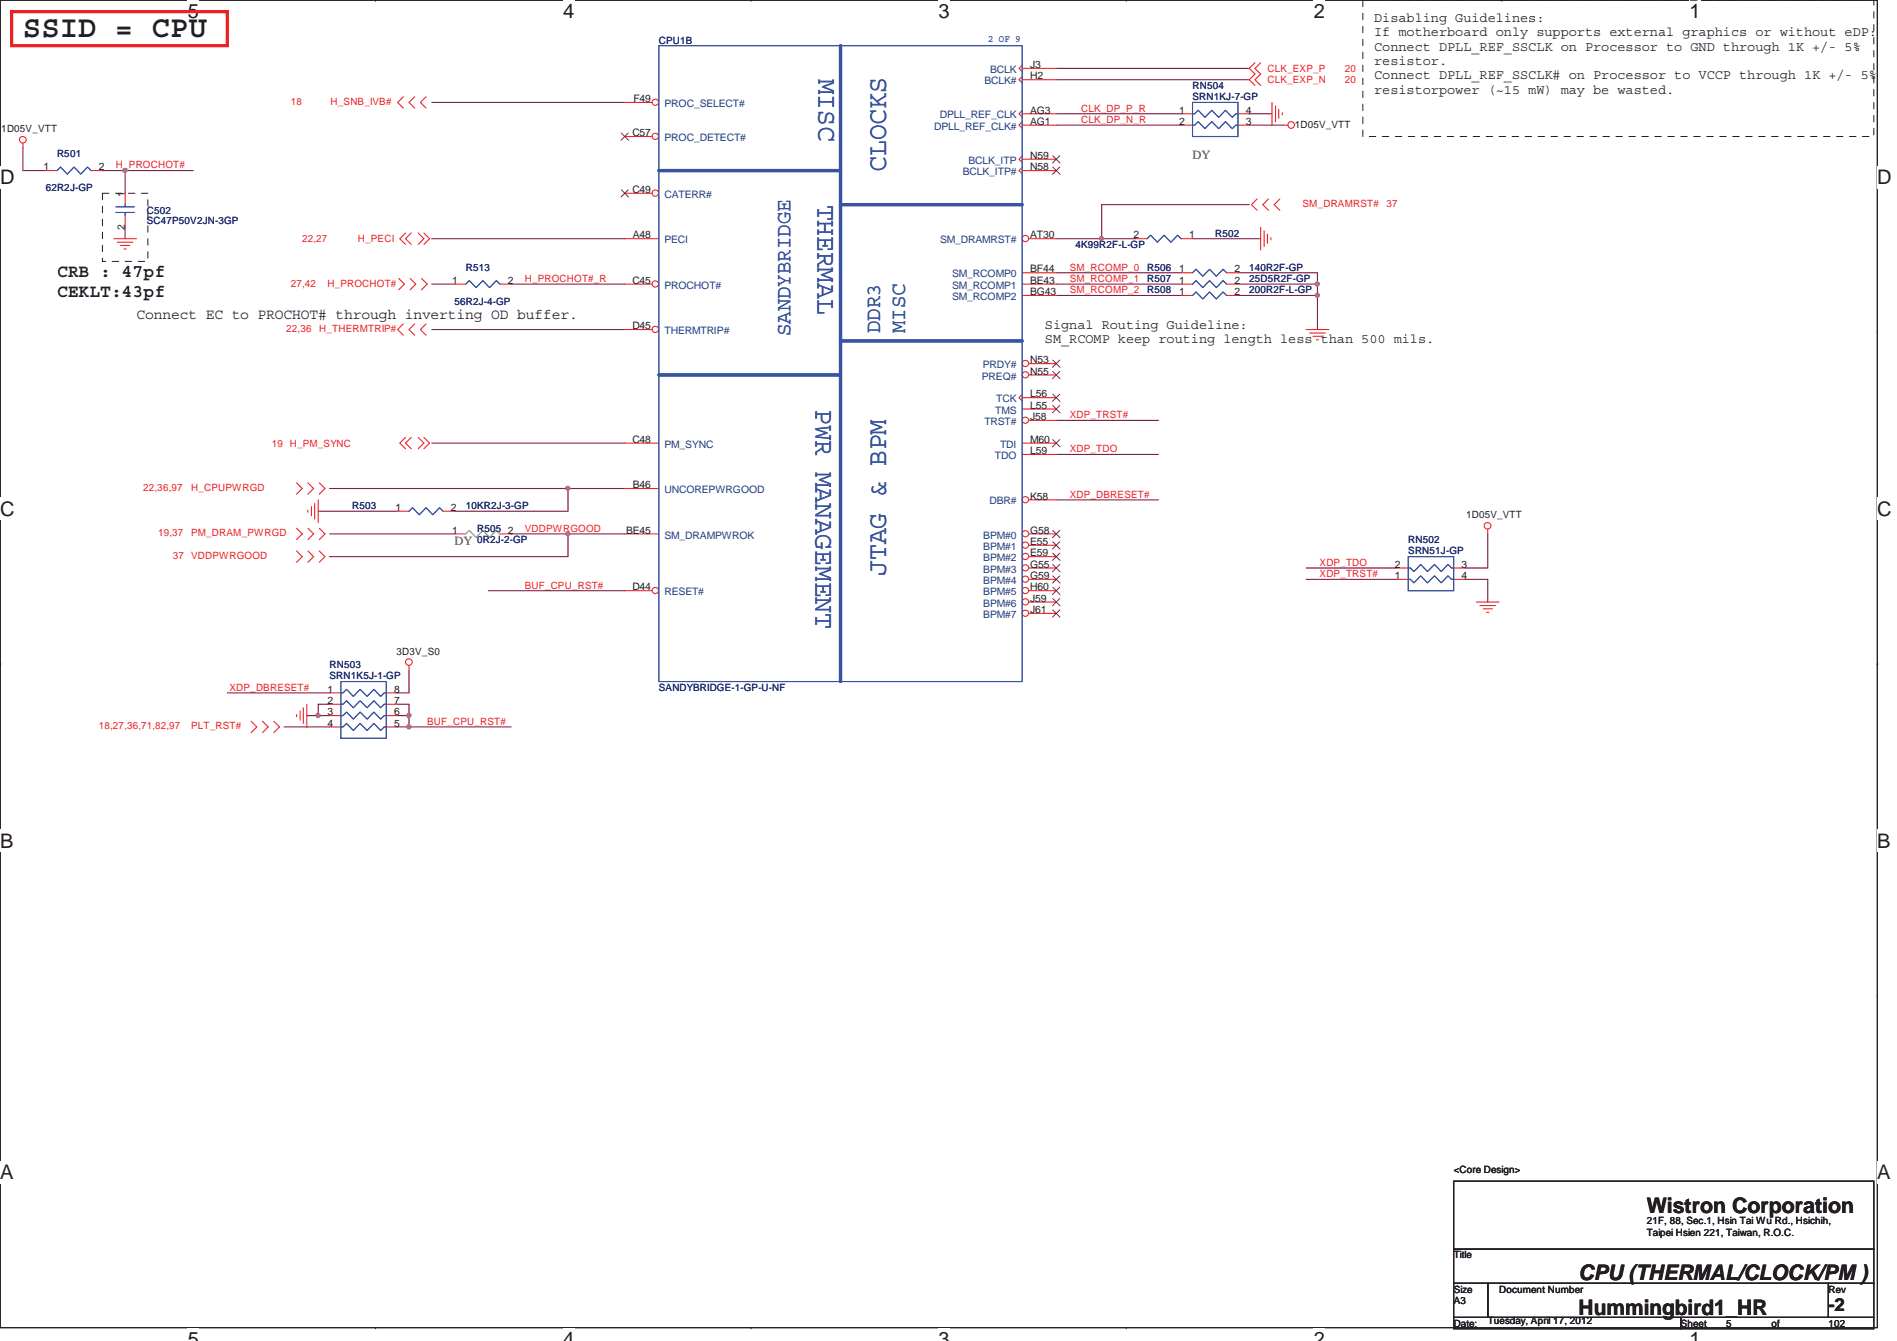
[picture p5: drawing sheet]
<svg xmlns="http://www.w3.org/2000/svg" width="297mm" height="210mm" viewBox="0 0 297 210" stroke-linecap="round" stroke-linejoin="round" font-family="sans-serif">
<path d="M0 0h294v207.9h-294z" fill="none" stroke="#231f20" stroke-width=".17"/>
<g fill="#fff">
<path d="M29.4 0h1.8v3.5h-1.8z"/>
<path d="M29.4 207.9h1.8v2h-1.8z"/>
</g>
<path d="M58.8 0h.1M58.8 207.9h.1" fill="none" stroke="#231f20" stroke-width=".17"/>
<g fill="#fff">
<path d="M88.2 0h1.7v3.5h-1.7z"/>
<path d="M88.2 207.9h1.7v2h-1.7z"/>
</g>
<path d="M117.6 0h.1M117.6 207.9h.1" fill="none" stroke="#231f20" stroke-width=".17"/>
<g fill="#fff">
<path d="M147 0h1.7v3.5h-1.7z"/>
<path d="M147 207.9h1.7v2h-1.7z"/>
</g>
<path d="M176.4 0h.1M176.4 207.9h.1" fill="none" stroke="#231f20" stroke-width=".17"/>
<g fill="#fff">
<path d="M205.7 0h1.8v3.5h-1.8z"/>
<path d="M205.7 207.9h1.8v2h-1.8z"/>
</g>
<path d="M235.2 0h.1M235.2 207.9h.1" fill="none" stroke="#231f20" stroke-width=".17"/>
<g fill="#fff">
<path d="M264.5 0h1.8v3.5h-1.8z"/>
<path d="M264.5 207.9h1.8v2h-1.8z"/>
<path d="M0 26h2.3v3.5h-2.3z"/>
<path d="M294 26h2.2v3.5h-2.2z"/>
<path d="M0 77.9h2.3v3.5h-2.3z"/>
<path d="M294 77.9h2.2v3.5h-2.2z"/>
</g>
<path d="M0 52h.1M294 52h.1" fill="none" stroke="#231f20" stroke-width=".17"/>
<g fill="#fff">
<path d="M0 129.9h2.1v3.5h-2.1z"/>
<path d="M294 129.9h2v3.5h-2z"/>
</g>
<path d="M0 104h.1M294 104h.1" fill="none" stroke="#231f20" stroke-width=".17"/>
<path d="M0 104h.1" fill="none" stroke="#231f20" stroke-width=".16"/>
<path d="M294 104h.1" fill="none" stroke="#231f20" stroke-width=".16"/>
<g fill="#fff">
<path d="M0 181.9h2.1v3.4h-2.1z"/>
<path d="M294 181.9h2v3.4h-2z"/>
</g>
<path d="M0 155.9h.1M294 155.9h.1" fill="none" stroke="#231f20" stroke-width=".17"/>
<path d="M67.6 69.4h30.2M51.6 83.6h19.6M88.9 83.6h8.9" fill="none" stroke="#7f1442" stroke-width=".17"/>
<circle cx="88.9" cy="83.6" r=".32" fill="#b9529f"/>
<circle cx="88.9" cy="83.6" r=".32" fill="none" stroke="#b9529f" stroke-width=".17"/>
<path d="M67.6 37.4h30.2M67.6 44.5h3.6M67.6 51.6h30.2M165.4 42.7h19.6M165.4 44.5h19.6M165.4 46.3h19.6M193.8 42.7h12.5v1.8h-12.5M193.8 46.3h12.5v5.3" fill="none" stroke="#7f1442" stroke-width=".17"/>
<circle cx="206.3" cy="46.2" r=".32" fill="#b9529f"/>
<circle cx="206.3" cy="46.2" r=".32" fill="none" stroke="#b9529f" stroke-width=".17"/>
<path d="M206.3 44.5v1.8" fill="none" stroke="#7f1442" stroke-width=".17"/>
<circle cx="206.3" cy="44.5" r=".32" fill="#b9529f"/>
<circle cx="206.3" cy="44.5" r=".32" fill="none" stroke="#b9529f" stroke-width=".17"/>
<path d="M165.4 10.7h30.2M165.4 12.5h30.2M3.6 23.2v3.5h3.6M19.6 35.6v1.8M30.3 26.7h-10.7v3.6M80 44.5h17.8M80 83.6h8.9v3.6h-37.3" fill="none" stroke="#7f1442" stroke-width=".17"/>
<circle cx="19.6" cy="26.7" r=".32" fill="#b9529f"/>
<circle cx="19.6" cy="26.7" r=".32" fill="none" stroke="#b9529f" stroke-width=".17"/>
<path d="M67.6 16h30.2M16 26.7h3.6M97.8 76.5h-8.9v3.5M165.4 65.8h16M165.4 71.2h16M165.4 78.3h16M49.8 80h12.5" fill="none" stroke="#7f1442" stroke-width=".17"/>
<circle cx="88.9" cy="76.5" r=".32" fill="#b9529f"/>
<circle cx="88.9" cy="76.5" r=".32" fill="none" stroke="#b9529f" stroke-width=".17"/>
<path d="M172.5 32v5.4h5.3M186.7 37.4h10.7M51.6 76.5h37.3M71.2 80h17.7M76.5 92.5h21.3" fill="none" stroke="#7f1442" stroke-width=".17"/>
<circle cx="172.5" cy="37.4" r=".32" fill="#b9529f"/>
<circle cx="172.5" cy="37.4" r=".32" fill="none" stroke="#b9529f" stroke-width=".17"/>
<path d="M165.4 37.4h7.1M172.5 32h23.1M35.6 108.5h16M64 113.8h16" fill="none" stroke="#7f1442" stroke-width=".17"/>
<circle cx="64" cy="113.8" r=".32" fill="#b9529f"/>
<circle cx="64" cy="113.8" r=".32" fill="none" stroke="#b9529f" stroke-width=".17"/>
<path d="M48 112.1h1.8" fill="none" stroke="#7f1442" stroke-width=".17"/>
<circle cx="49.8" cy="112" r=".32" fill="#b9529f"/>
<circle cx="49.8" cy="112" r=".32" fill="none" stroke="#b9529f" stroke-width=".17"/>
<path d="M44.5 113.8h7.1M51.6 110.3h-1.8v1.8h1.8M62.3 110.3h1.7v3.5h-1.7M64 104.9v3.6h-1.7" fill="none" stroke="#7f1442" stroke-width=".17"/>
<circle cx="64" cy="112" r=".32" fill="#b9529f"/>
<circle cx="64" cy="112" r=".32" fill="none" stroke="#b9529f" stroke-width=".17"/>
<path d="M165.4 17.8h19.6M165.4 19.6h19.6M195.6 19.6h5.4M195.6 17.8h3.6M204.5 88.9h14.2M204.5 90.7h14.2M229.4 90.7h3.6v3.6M233 83.6v5.3h-3.6M62.3 112.1h1.7" fill="none" stroke="#7f1442" stroke-width=".17"/>
<g fill="none" stroke="#ed2024" stroke-width=".17">
<path d="M63.2 15.2l-.9 .8 .9 .9M64.9 15.2l-.9 .8 .9 .9M66.7 15.2l-.9 .8 .9 .9M185 17.8h1.7M185 19.6h1.7M193.8 17.8h1.8M193.8 19.6h1.8M196.5 9.8l-.9 .9 .9 .9-.9 .9 .9 .9M197.4 9.8l-.9 .9 .9 .9-.9 .9 .9 .9M199.2 16v3.6M199.7 16.6v2.4M200.2 17.1v1.4"/>
<path d="M200.8 17.6v.4M201 19.6h.7M3.6 22.4v.8M7.2 26.7h1.7M14.3 26.7h1.7M17.8 37.4h3.6M18.4 37.9h2.4M18.9 38.4h1.4M19.4 39h.4M63.5 36.5l-.9 .9 .9 .9M64.4 36.5l-.9 .9 .9 .9M65.5 36.5l.9 .9-.9 .9"/>
<path d="M66.4 36.5l.9 .9-.9 .9M177.8 37.4h1.8M185 37.4h1.7M196.8 31.2l-.8 .8 .8 .9M197.4 35.6v3.6M197.9 36.1v2.5M198.5 36.7v1.4M198.6 31.2l-.9 .8 .9 .9M199 37.2v.3M200.4 31.2l-.9 .8 .9 .9M62.4 43.6l.9 .9-.9 .9M63.2 50.7l-.9 .9 .9 .9"/>
<path d="M64.2 43.6l.9 .9-.9 .9M64.9 50.7l-.9 .9 .9 .9M66 43.6l.9 .9-.9 .9M66.7 50.7l-.9 .9 .9 .9M160.1 46.3h5.3M160.1 44.5h5.3M185 46.3h1.7M185 42.7h1.7M185 44.5h1.7M192.1 46.3h1.7M192.1 42.7h1.7M192.1 44.5h1.7"/>
<path d="M204.5 51.6h3.6M205.1 52.2h2.4M205.6 52.7h1.4M206.1 53.2h.4M46.4 75.6l.9 .9-.9 .9M48.2 79.9v.3M48.2 75.6l.9 .9-.9 .9M48.8 79.3v1.5M49.3 78.8v2.5M49.8 78.3v3.5M50 75.6l.9 .9-.9 .9M63.5 68.5l-.9 .9 .9 .9"/>
<path d="M64.4 68.5l-.9 .9 .9 .9M65.5 68.5l.9 .9-.9 .9M66.4 68.5l.9 .9-.9 .9M46.4 82.7l.9 .9-.9 .9M46.4 86.3l.9 .9-.9 .8M48.2 82.7l.9 .9-.9 .9M48.2 86.3l.9 .9-.9 .8M50 82.7l.9 .9-.9 .9M50 86.3l.9 .9-.9 .8M62.3 80h1.7M69.4 80h1.8M71.2 83.6h1.7"/>
<path d="M78.3 83.6h1.7M218.7 90.7h1.8M218.7 88.9h1.8M227.6 90.7h1.8M227.6 88.9h1.8M231.2 94.3h3.5M231.7 94.8h2.5M232.2 95.3h1.5M232.8 95.9h.3M233 82.9v.7M39.3 112.9l.9 .9-.9 .9M41.1 112.9l.9 .9-.9 .9"/>
<path d="M42.9 112.9l.9 .9-.9 .9M46.4 111.9v.3M47 111.3v1.5M47.5 110.8v2.5M48 110.3v3.5M51.6 108.5h1.8M51.6 110.3h1.8M51.6 112.1h1.8M51.6 113.8h1.8M60.5 108.5h1.8M60.5 110.3h1.8M60.5 112.1h1.8"/>
<path d="M60.5 113.8h1.8M64 104.2v.7"/>
<circle cx="202.2" cy="19.6" r=".52"/>
<circle cx="3.6" cy="21.9" r=".52"/>
<circle cx="232.9" cy="82.3" r=".52"/>
<circle cx="64" cy="103.7" r=".52"/>
</g>
<path d="M227.6 185h65.8v10.6h-65.8zM227.6 195.6h65.8v5.4h-65.8zM227.6 201h5.4v5.3h-5.4zM227.6 206.3h35.6v1.8h-35.6zM233 201h53.3v5.3h-53.3zM263.2 206.3h30.2v1.8h-30.2zM286.3 201h7.1v5.3h-7.1z" fill="none" stroke="#231f20" stroke-width=".17"/>
<path d="M1.8 1.8h33.8v5.4h-33.8z" fill="none" stroke="#ed2024" stroke-width=".51"/>
<path d="M213.4 0h80v21.4h-80zM16 30.3h7.2v10.6h-7.2z" fill="none" stroke="#231f20" stroke-width=".16" stroke-dasharray="1 1 1 1 1 1 1 1"/>
<g fill="none" stroke="#3953a4" stroke-width=".17">
<path d="M186.7 19.6h.4l.5-.6 1.1 1.1 1-1.1 1.1 1.1 1.1-1.1 1.1 1.1 .5-.5h.3M186.7 16h7.1v5.4h-7.1zM186.7 17.8h.4l.5-.5 1.1 1.1 1-1.1 1.1 1.1 1.1-1.1 1.1 1.1 .5-.6h.3M8.9 26.7l.6-.5 1 1.1 1.1-1.1 1.1 1.1 1-1.1 .6 .5M179.6 37.4l.6-.6 1 1.1 1.1-1.1 1 1.1 1.1-1.1 .6 .6M186.7 46.3l.6-.6 1 1.1 1.1-1.1 1.1 1.1 1-1.1 .6 .6M186.7 42.7l.6-.5 1 1.1 1.1-1.1 1.1 1.1 1-1.1 .6 .5M186.7 44.5l.6-.6 1 1.1 1.1-1.1 1.1 1.1 1-1.1 .6 .6M64 80l.6-.5 1.1 1.1 1-1.1 1.1 1.1 1-1.1 .6 .5M220.5 88.9h.3l.6 .6 1.1-1.1 1 1.1 1.1-1.1 1.1 1.1 1-1.1 .6 .5h.3M220.5 87.2h7.1v5.3h-7.1zM220.5 90.7h.3l.6 .6 1.1-1.1 1 1.1 1.1-1.1 1.1 1.1 1-1.1 .6 .5h.3"/>
<path d="M53.4 108.5h.3l.6-.6 1 1.1 1.1-1.1 1.1 1.1 1-1.1 1.1 1.1 .6-.5h.3M53.4 112.1h.3l.6-.6 1 1.1 1.1-1.1 1.1 1.1 1-1.1 1.1 1.1 .6-.5h.3M53.4 106.7h7.1v8.9h-7.1zM53.4 110.3h.3l.6-.6 1 1.1 1.1-1.1 1.1 1.1 1-1.1 1.1 1.1 .6-.5h.3M53.4 113.8h.3l.6-.5 1 1.1 1.1-1.1 1.1 1.1 1-1.1 1.1 1.1 .6-.6h.3"/>
</g>
<path d="M72.9 83.6l.6-.5 1 1.1 1.1-1.1 1.1 1.1 1-1.1 .6 .5" fill="none" stroke="#98cc70" stroke-width=".17"/>
<circle cx="160.6" cy="37.4" r=".5" fill="#fff"/>
<g fill="none" stroke="#ed2024" stroke-width=".17">
<path d="M160.1 12l-.5 .5 .5 .5M160.1 10.2l-.5 .5 .5 .5M160.1 19.1l-.5 .5 .5 .5M160.1 17.3l-.5 .5 .5 .5M160.1 12.5h5.3M160.1 10.7h5.3M160.1 19.6h5.3M160.1 17.8h5.3M161.1 37.4h4.3M160.1 42.7h5.3"/>
<circle cx="160.6" cy="37.4" r=".5"/>
</g>
<circle cx="102.6" cy="30.2" r=".5" fill="#fff"/>
<g fill="none" stroke="#ed2024" stroke-width=".17">
<path d="M97.8 37.4h5.4M97.8 30.3h4.3"/>
<circle cx="102.6" cy="30.2" r=".5"/>
</g>
<path d="M97.3 29.7l1.1 1.2M98.4 29.7l-1.2 1.2" fill="none" stroke="#7f421c" stroke-width=".16"/>
<circle cx="102.6" cy="44.5" r=".5" fill="#fff"/>
<g fill="none" stroke="#ed2024" stroke-width=".17">
<path d="M97.8 44.5h4.3"/>
<circle cx="102.6" cy="44.5" r=".5"/>
</g>
<circle cx="102.6" cy="51.6" r=".5" fill="#fff"/>
<g fill="none" stroke="#ed2024" stroke-width=".17">
<path d="M97.8 51.6h4.3M97.8 83.6h5.4"/>
<circle cx="102.6" cy="51.6" r=".5"/>
</g>
<circle cx="102.6" cy="92.5" r=".5" fill="#fff"/>
<g fill="none" stroke="#ed2024" stroke-width=".17">
<path d="M97.8 92.5h4.3"/>
<circle cx="102.6" cy="92.5" r=".5"/>
</g>
<circle cx="160.6" cy="56.9" r=".5" fill="#fff"/>
<g fill="none" stroke="#ed2024" stroke-width=".17">
<path d="M161.1 56.9h4.3"/>
<circle cx="160.6" cy="56.9" r=".5"/>
</g>
<path d="M164.8 56.4l1.2 1.1M165.9 56.4l-1.1 1.1" fill="none" stroke="#7f421c" stroke-width=".16"/>
<circle cx="160.6" cy="58.7" r=".5" fill="#fff"/>
<g fill="none" stroke="#ed2024" stroke-width=".17">
<path d="M161.1 58.7h4.3M160.1 61.8l-.5 .5 .5 .5M160.1 62.3h5.3M160.1 64h5.3"/>
<circle cx="160.6" cy="58.7" r=".5"/>
</g>
<path d="M164.8 58.2l1.2 1.1M165.9 58.2l-1.1 1.1M164.8 61.7l1.2 1.2M164.8 63.5l1.2 1.1M165.9 61.7l-1.1 1.2M165.9 63.5l-1.1 1.1" fill="none" stroke="#7f421c" stroke-width=".16"/>
<circle cx="160.6" cy="65.8" r=".5" fill="#fff"/>
<g fill="none" stroke="#ed2024" stroke-width=".17">
<path d="M160.1 69.4h5.3M160.1 71.2h5.3M161.1 65.8h4.3"/>
<circle cx="160.6" cy="65.8" r=".5"/>
</g>
<path d="M164.8 68.8l1.2 1.2M165.9 68.8l-1.1 1.2" fill="none" stroke="#7f421c" stroke-width=".16"/>
<circle cx="160.6" cy="78.2" r=".5" fill="#fff"/>
<g fill="none" stroke="#ed2024" stroke-width=".17">
<path d="M161.1 78.3h4.3"/>
<circle cx="160.6" cy="78.2" r=".5"/>
</g>
<circle cx="160.6" cy="83.6" r=".5" fill="#fff"/>
<g fill="none" stroke="#ed2024" stroke-width=".17">
<path d="M161.1 83.6h4.3"/>
<circle cx="160.6" cy="83.6" r=".5"/>
</g>
<path d="M164.8 83.1l1.2 1.1M165.9 83.1l-1.1 1.1" fill="none" stroke="#7f421c" stroke-width=".16"/>
<circle cx="160.6" cy="85.4" r=".5" fill="#fff"/>
<g fill="none" stroke="#ed2024" stroke-width=".17">
<path d="M161.1 85.4h4.3"/>
<circle cx="160.6" cy="85.4" r=".5"/>
</g>
<path d="M164.8 84.8l1.2 1.2M165.9 84.8l-1.1 1.2" fill="none" stroke="#7f421c" stroke-width=".16"/>
<circle cx="160.6" cy="87.1" r=".5" fill="#fff"/>
<g fill="none" stroke="#ed2024" stroke-width=".17">
<path d="M161.1 87.2h4.3"/>
<circle cx="160.6" cy="87.1" r=".5"/>
</g>
<path d="M164.8 86.6l1.2 1.2M165.9 86.6l-1.1 1.2" fill="none" stroke="#7f421c" stroke-width=".16"/>
<circle cx="160.6" cy="88.9" r=".5" fill="#fff"/>
<g fill="none" stroke="#ed2024" stroke-width=".17">
<path d="M161.1 88.9h4.3"/>
<circle cx="160.6" cy="88.9" r=".5"/>
</g>
<path d="M164.8 88.4l1.2 1.1M165.9 88.4l-1.1 1.1" fill="none" stroke="#7f421c" stroke-width=".16"/>
<circle cx="160.6" cy="90.7" r=".5" fill="#fff"/>
<g fill="none" stroke="#ed2024" stroke-width=".17">
<path d="M161.1 90.7h4.3"/>
<circle cx="160.6" cy="90.7" r=".5"/>
</g>
<path d="M164.8 90.2l1.2 1.1M165.9 90.2l-1.1 1.1" fill="none" stroke="#7f421c" stroke-width=".16"/>
<circle cx="160.6" cy="92.5" r=".5" fill="#fff"/>
<g fill="none" stroke="#ed2024" stroke-width=".17">
<path d="M161.1 92.5h4.3"/>
<circle cx="160.6" cy="92.5" r=".5"/>
</g>
<path d="M164.8 91.9l1.2 1.2M165.9 91.9l-1.1 1.2" fill="none" stroke="#7f421c" stroke-width=".16"/>
<circle cx="160.6" cy="94.2" r=".5" fill="#fff"/>
<g fill="none" stroke="#ed2024" stroke-width=".17">
<path d="M161.1 94.3h4.3"/>
<circle cx="160.6" cy="94.2" r=".5"/>
</g>
<path d="M164.8 93.7l1.2 1.2M165.9 93.7l-1.1 1.2" fill="none" stroke="#7f421c" stroke-width=".16"/>
<circle cx="160.6" cy="96" r=".5" fill="#fff"/>
<g fill="none" stroke="#ed2024" stroke-width=".17">
<path d="M97.8 69.4h5.4M161.1 96.1h4.3"/>
<circle cx="160.6" cy="96" r=".5"/>
</g>
<path d="M164.8 95.5l1.2 1.1M165.9 95.5l-1.1 1.1" fill="none" stroke="#7f421c" stroke-width=".16"/>
<circle cx="102.6" cy="21.3" r=".5" fill="#fff"/>
<g fill="none" stroke="#ed2024" stroke-width=".17">
<path d="M97.8 21.4h4.3"/>
<circle cx="102.6" cy="21.3" r=".5"/>
</g>
<path d="M97.3 20.8l1.1 1.2M98.4 20.8l-1.2 1.2" fill="none" stroke="#7f421c" stroke-width=".16"/>
<circle cx="102.6" cy="16" r=".5" fill="#fff"/>
<g fill="none" stroke="#ed2024" stroke-width=".17">
<path d="M97.8 16h4.3M19.6 30.3v1.7M19.6 33.8v1.8M160.1 24.4l-.5 .5 .5 .5M160.1 26.2l-.5 .5 .5 .5M160.1 24.9h5.3M160.1 26.7h5.3M71.2 44.5h1.7M78.3 44.5h1.7M97.8 76.5h5.4"/>
<circle cx="102.6" cy="16" r=".5"/>
</g>
<path d="M164.8 24.4l1.2 1.1M164.8 26.2l1.2 1.1M165.9 24.4l-1.1 1.1M165.9 26.2l-1.1 1.1" fill="none" stroke="#7f421c" stroke-width=".16"/>
<path d="M103.2 7.2h56.9v99.5h-56.9zM18.2 32.4h2.8M18.2 33.3h2.8M19.6 32v.4M19.6 33.3v.5M72.9 44.5l.6-.6 1 1.1 1.1-1.1 1.1 1.1 1-1.1 .6 .6" fill="none" stroke="#3953a4" stroke-width=".17"/>
<path d="M131.6 7.2v99.5M103.2 26.7h28.4M131.6 32h28.5M103.2 58.7h28.4M131.6 53.4h28.5" fill="none" stroke="#3953a4" stroke-width=".51"/>
<circle cx="88.9" cy="83.6" r=".32" fill="#b9529f"/>
<circle cx="88.9" cy="83.6" r=".32" fill="none" stroke="#b9529f" stroke-width=".17"/>
<circle cx="206.3" cy="46.2" r=".32" fill="#b9529f"/>
<circle cx="206.3" cy="46.2" r=".32" fill="none" stroke="#b9529f" stroke-width=".17"/>
<circle cx="206.3" cy="44.5" r=".32" fill="#b9529f"/>
<circle cx="206.3" cy="44.5" r=".32" fill="none" stroke="#b9529f" stroke-width=".17"/>
<circle cx="19.6" cy="26.7" r=".32" fill="#b9529f"/>
<circle cx="19.6" cy="26.7" r=".32" fill="none" stroke="#b9529f" stroke-width=".17"/>
<circle cx="88.9" cy="76.5" r=".32" fill="#b9529f"/>
<circle cx="88.9" cy="76.5" r=".32" fill="none" stroke="#b9529f" stroke-width=".17"/>
<circle cx="172.5" cy="37.4" r=".32" fill="#b9529f"/>
<circle cx="172.5" cy="37.4" r=".32" fill="none" stroke="#b9529f" stroke-width=".17"/>
<circle cx="64" cy="113.8" r=".32" fill="#b9529f"/>
<circle cx="64" cy="113.8" r=".32" fill="none" stroke="#b9529f" stroke-width=".17"/>
<circle cx="49.8" cy="112" r=".32" fill="#b9529f"/>
<circle cx="49.8" cy="112" r=".32" fill="none" stroke="#b9529f" stroke-width=".17"/>
<circle cx="64" cy="112" r=".32" fill="#b9529f"/>
<circle cx="64" cy="112" r=".32" fill="none" stroke="#b9529f" stroke-width=".17"/>
<text font-size="4.8" fill="#231f20" x="3.6" y="5.8">SSID = CPU</text>
<g font-size="4.2" fill="#3953a4">
<text x="128.2" y="12.3" transform="rotate(90 128.2 12.3)">MISC</text>
<text x="138.8" y="26.9" transform="rotate(-90 138.8 26.9)">CLOCKS</text>
<text x="128" y="32" transform="rotate(90 128 32)">THERMAL</text>
<text x="127.7" y="64" transform="rotate(90 127.7 64)">PWR MANAGEMENT</text>
<text x="138.8" y="90.2" transform="rotate(-90 138.8 90.2)">JTAG &amp; BPM</text>
</g>
<g font-size="3.3" fill="#3953a4">
<text x="123.8" y="52.7" transform="rotate(-90 123.8 52.7)">SANDYBRIDGE</text>
<text x="137.8" y="52.2" transform="rotate(-90 137.8 52.2)">DDR3</text>
<text x="141.7" y="52.2" transform="rotate(-90 141.7 52.2)">MISC</text>
</g>
<g font-size="3.3" fill="#231f20">
<text x="257.8" y="189.9">Wistron Corporation</text>
<text x="247.2" y="200.4">CPU (THERMAL/CLOCK/PM )</text>
<text x="247.2" y="205.9">Hummingbird1_HR</text>
</g>
<g font-size="3.1" fill="#231f20">
<text x="29.4" y="2.8">5</text>
<text x="88.2" y="2.8">4</text>
<text x="147" y="2.8">3</text>
<text x="205.7" y="2.8">2</text>
<text x="264.5" y="2.8">1</text>
<text x="0" y="28.8">D</text>
<text x="294" y="28.8">D</text>
<text x="0" y="80.7">C</text>
<text x="294" y="80.7">C</text>
<text x="0" y="132.7">B</text>
<text x="294" y="132.7">B</text>
<text x="0" y="184.7">A</text>
<text x="294" y="184.7">A</text>
<text x="29.4" y="210.7">5</text>
<text x="88.2" y="210.7">4</text>
<text x="147" y="210.7">3</text>
<text x="205.7" y="210.7">2</text>
<text x="264.5" y="210.7">1</text>
</g>
<g font-size="2.8" fill="#231f20">
<text x="8.9" y="43.3">CRB : 47pf</text>
<text x="8.9" y="46.5">CEKLT:43pf</text>
<text x="286.3" y="205.4">-2</text>
</g>
<text font-size="2.3" fill="#231f20" x="21.4" y="49.9">Connect EC to PROCHOT# through inverting OD buffer.</text>
<g font-size="2.1" fill="#231f20">
<text x="215.2" y="3.5">Disabling Guidelines:</text>
<text x="215.2" y="5.7">If motherboard only supports external graphics or without eDP:</text>
<text x="215.2" y="8">Connect DPLL_REF_SSCLK on Processor to GND through 1K +/- 5%</text>
<text x="215.2" y="10.2">resistor.</text>
<text x="215.2" y="12.4">Connect DPLL_REF_SSCLK# on Processor to VCCP through 1K +/- 5%</text>
<text x="215.2" y="14.7">resistorpower (~15 mW) may be wasted.</text>
<text x="163.6" y="51.5">Signal Routing Guideline:</text>
<text x="163.6" y="53.7">SM_RCOMP keep routing length less than 500 mils.</text>
</g>
<g font-size="1.9" fill="#69bd45">
<text x="186.7" y="24.9">DY</text>
<text x="71.2" y="85.4">DY</text>
</g>
<g font-size="1.6" fill="#282973">
<text x="103.2" y="6.8">CPU1B</text>
<text x="186.7" y="13.9">RN504</text>
<text x="186.7" y="15.7">SRN1KJ-7-GP</text>
<text x="7.2" y="29.9">62R2J-GP</text>
<text x="8.9" y="24.6">R501</text>
<text x="23" y="33.5">C502</text>
<text x="23" y="35.1">SC47P50V2JN-3GP</text>
<text x="168.4" y="38.8">4K99R2F-L-GP</text>
<text x="190.3" y="37">R502</text>
<text x="71.2" y="47.7">56R2J-4-GP</text>
<text x="72.9" y="42.4">R513</text>
<text x="179.6" y="45.9">R508</text>
<text x="179.6" y="42.4">R506</text>
<text x="179.6" y="44.2">R507</text>
<text x="195.6" y="44.2">25D5R2F-GP</text>
<text x="195.6" y="45.9">200R2F-L-GP</text>
<text x="195.6" y="42.4">140R2F-GP</text>
<text x="55.2" y="79.7">R503</text>
<text x="72.9" y="79.7">10KR2J-3-GP</text>
<text x="74.7" y="83.3">R505</text>
<text x="74.7" y="85">0R2J-2-GP</text>
<text x="220.5" y="85">RN502</text>
<text x="220.5" y="86.8">SRN51J-GP</text>
<text x="51.6" y="104.6">RN503</text>
<text x="51.6" y="106.4">SRN1K5J-1-GP</text>
<text x="103.2" y="108.2">SANDYBRIDGE-1-GP-U-NF</text>
</g>
<text font-size="1.6" fill="#3953a4" x="154.7" y="6.6">2 OF 9</text>
<g font-size="1.6" fill="#1d437e">
<text x="155" y="11.4">BCLK</text>
<text x="104.1" y="16.8">PROC_SELECT#</text>
<text x="154.1" y="13.2">BCLK#</text>
<text x="104.1" y="22.1">PROC_DETECT#</text>
<text x="146.3" y="20.3">DPLL_REF_CLK#</text>
<text x="147.1" y="18.5">DPLL_REF_CLK</text>
<text x="150.7" y="27.4">BCLK_ITP#</text>
<text x="151.6" y="25.7">BCLK_ITP</text>
<text x="104.1" y="31">CATERR#</text>
<text x="104.1" y="38.1">PECI</text>
<text x="147.2" y="38.1">SM_DRAMRST#</text>
<text x="104.1" y="45.2">PROCHOT#</text>
<text x="149.1" y="45.2">SM_RCOMP1</text>
<text x="149.1" y="47">SM_RCOMP2</text>
<text x="149.1" y="43.4">SM_RCOMP0</text>
<text x="104.1" y="52.3">THERMTRIP#</text>
<text x="153.8" y="59.4">PREQ#</text>
<text x="153.9" y="57.7">PRDY#</text>
<text x="155.8" y="64.8">TMS</text>
<text x="156" y="63">TCK</text>
<text x="104.1" y="70.1">PM_SYNC</text>
<text x="154.1" y="66.5">TRST#</text>
<text x="155.8" y="71.9">TDO</text>
<text x="156.6" y="70.1">TDI</text>
<text x="104.1" y="77.2">UNCOREPWRGOOD</text>
<text x="154.9" y="79">DBR#</text>
<text x="104.1" y="84.3">SM_DRAMPWROK</text>
<text x="154" y="84.3">BPM#0</text>
<text x="154" y="86.1">BPM#1</text>
<text x="154" y="87.9">BPM#2</text>
<text x="154" y="89.7">BPM#3</text>
<text x="104.1" y="93.2">RESET#</text>
<text x="154" y="91.4">BPM#4</text>
<text x="154" y="93.2">BPM#5</text>
<text x="154" y="95">BPM#6</text>
<text x="154" y="96.8">BPM#7</text>
</g>
<g font-size="1.6" fill="#231f20">
<text x="161.3" y="10.7">J3</text>
<text x="99.2" y="16">F49</text>
<text x="161.3" y="17.8">AG3</text>
<text x="161.3" y="12.4">H2</text>
<text x="184.6" y="17.8">1</text>
<text x="195.1" y="17.8">4</text>
<text x=".2" y="20.7">1D05V_VTT</text>
<text x="99" y="21.3">C57</text>
<text x="161.3" y="19.6">AG1</text>
<text x="184.6" y="19.6">2</text>
<text x="195.1" y="19.6">3</text>
<text x="202.7" y="20">1D05V_VTT</text>
<text x="6.8" y="26.7">1</text>
<text x="15.5" y="26.7">2</text>
<text x="161.3" y="26.7">N58</text>
<text x="161.3" y="24.9">N59</text>
<text x="19.6" y="35.9" transform="rotate(-90 19.6 35.9)">2</text>
<text x="19.6" y="30.8" transform="rotate(-90 19.6 30.8)">1</text>
<text x="99" y="30.2">C49</text>
<text x="99.1" y="37.3">A48</text>
<text x="161.3" y="37.3">AT30</text>
<text x="177.5" y="37.3">2</text>
<text x="186.2" y="37.3">1</text>
<text x="70.8" y="44.4">1</text>
<text x="79.5" y="44.4">2</text>
<text x="99" y="44.4">C45</text>
<text x="161.3" y="44.4">BE43</text>
<text x="161.3" y="46.2">BG43</text>
<text x="161.3" y="42.7">BF44</text>
<text x="184.6" y="46.2">1</text>
<text x="184.6" y="42.7">1</text>
<text x="184.6" y="44.4">1</text>
<text x="193.3" y="46.2">2</text>
<text x="193.3" y="42.7">2</text>
<text x="193.3" y="44.4">2</text>
<text x="99" y="51.6">D45</text>
<text x="161.3" y="56.9">N53</text>
<text x="161.3" y="58.7">N55</text>
<text x="161.3" y="64">L55</text>
<text x="161.3" y="65.8">J58</text>
<text x="161.3" y="62.2">L56</text>
<text x="99" y="69.3">C48</text>
<text x="161.3" y="69.3">M60</text>
<text x="161.3" y="71.1">L59</text>
<text x="99.1" y="76.5">B46</text>
<text x="61.9" y="80">1</text>
<text x="70.6" y="80">2</text>
<text x="70.8" y="83.6">1</text>
<text x="79.5" y="83.6">2</text>
<text x="98" y="83.6">BE45</text>
<text x="161.3" y="83.6">G58</text>
<text x="161.3" y="78.2">K58</text>
<text x="229.6" y="81.1">1D05V_VTT</text>
<text x="161.3" y="85.3">E55</text>
<text x="161.3" y="87.1">E59</text>
<text x="161.3" y="88.9">G55</text>
<text x="218.4" y="88.9">2</text>
<text x="228.9" y="88.9">3</text>
<text x="99" y="92.5">D44</text>
<text x="161.3" y="90.7">G59</text>
<text x="161.3" y="92.5">H60</text>
<text x="161.3" y="94.2">J59</text>
<text x="218.4" y="90.7">1</text>
<text x="228.9" y="90.7">4</text>
<text x="161.3" y="96">J61</text>
<text x="62.1" y="102.5">3D3V_S0</text>
<text x="51.3" y="108.5">1</text>
<text x="51.3" y="110.2">2</text>
<text x="51.3" y="112">3</text>
<text x="51.3" y="113.8">4</text>
<text x="61.7" y="113.8">5</text>
<text x="61.7" y="112">6</text>
<text x="61.7" y="110.2">7</text>
<text x="61.7" y="108.5">8</text>
<text x="227.6" y="183.7">&lt;Core Design&gt;</text>
<text x="257.8" y="191.7">21F, 88, Sec.1, Hsin Tai Wu Rd., Hsichih,</text>
<text x="227.6" y="197.1">Title</text>
<text x="257.8" y="193.5">Taipei Hsien 221, Taiwan, R.O.C.</text>
<text x="227.6" y="202.4">Size</text>
<text x="234.7" y="202.4">Document Number</text>
<text x="286.3" y="202.4">Rev</text>
<text x="227.6" y="207.7">Date:</text>
<text x="227.6" y="204.2">A3</text>
<text x="233" y="207.4">Tuesday, April 17, 2012</text>
<text x="263.2" y="207.7">Sheet</text>
<text x="270.3" y="207.7">5</text>
<text x="277.4" y="207.7">of</text>
<text x="286.3" y="207.7">102</text>
</g>
<g font-size="1.6" fill="#ed2024">
<text x="198.5" y="11.3">CLK_EXP_P</text>
<text x="210.6" y="11.3">20</text>
<text x="45.5" y="16.4">18</text>
<text x="51.8" y="16.4">H_SNB_IVB#</text>
<text x="169.3" y="17.5">CLK_DP_P_R</text>
<text x="198.5" y="13">CLK_EXP_N</text>
<text x="210.6" y="13">20</text>
<text x="169.3" y="19.3">CLK_DP_N_R</text>
<text x="18.2" y="26.4">H_PROCHOT#</text>
<text x="204" y="32.4">SM_DRAMRST#</text>
<text x="217.1" y="32.4">37</text>
<text x="47.3" y="37.9">22,27</text>
<text x="56" y="37.9">H_PECI</text>
<text x="45.5" y="44.9">27,42</text>
<text x="51.3" y="44.9">H_PROCHOT#</text>
<text x="82.2" y="44.2">H_PROCHOT#_R</text>
<text x="167.5" y="42.4">SM_RCOMP_0</text>
<text x="167.5" y="44.2">SM_RCOMP_1</text>
<text x="167.5" y="45.9">SM_RCOMP_2</text>
<text x="44.8" y="52">22,36</text>
<text x="50" y="52">H_THERMTRIP#</text>
<text x="167.5" y="65.5">XDP_TRST#</text>
<text x="42.5" y="69.9">19 H_PM_SYNC</text>
<text x="167.5" y="70.8">XDP_TDO</text>
<text x="22.4" y="76.9">22,36,97</text>
<text x="29.9" y="76.9">H_CPUPWRGD</text>
<text x="167.5" y="77.9">XDP_DBRESET#</text>
<text x="24.8" y="84">19,37</text>
<text x="29.9" y="84">PM_DRAM_PWRGD</text>
<text x="82.2" y="83.3">VDDPWRGOOD</text>
<text x="27" y="87.5">37</text>
<text x="29.9" y="87.5">VDDPWRGOOD</text>
<text x="206.6" y="88.6">XDP_TDO</text>
<text x="82.2" y="92.2">BUF_CPU_RST#</text>
<text x="206.6" y="90.4">XDP_TRST#</text>
<text x="35.9" y="108.2">XDP_DBRESET#</text>
<text x="66.9" y="113.5">BUF_CPU_RST#</text>
<text x="15.5" y="114.2">18,27,36,71,82,97</text>
<text x="29.9" y="114.2">PLT_RST#</text>
</g>
</svg>
